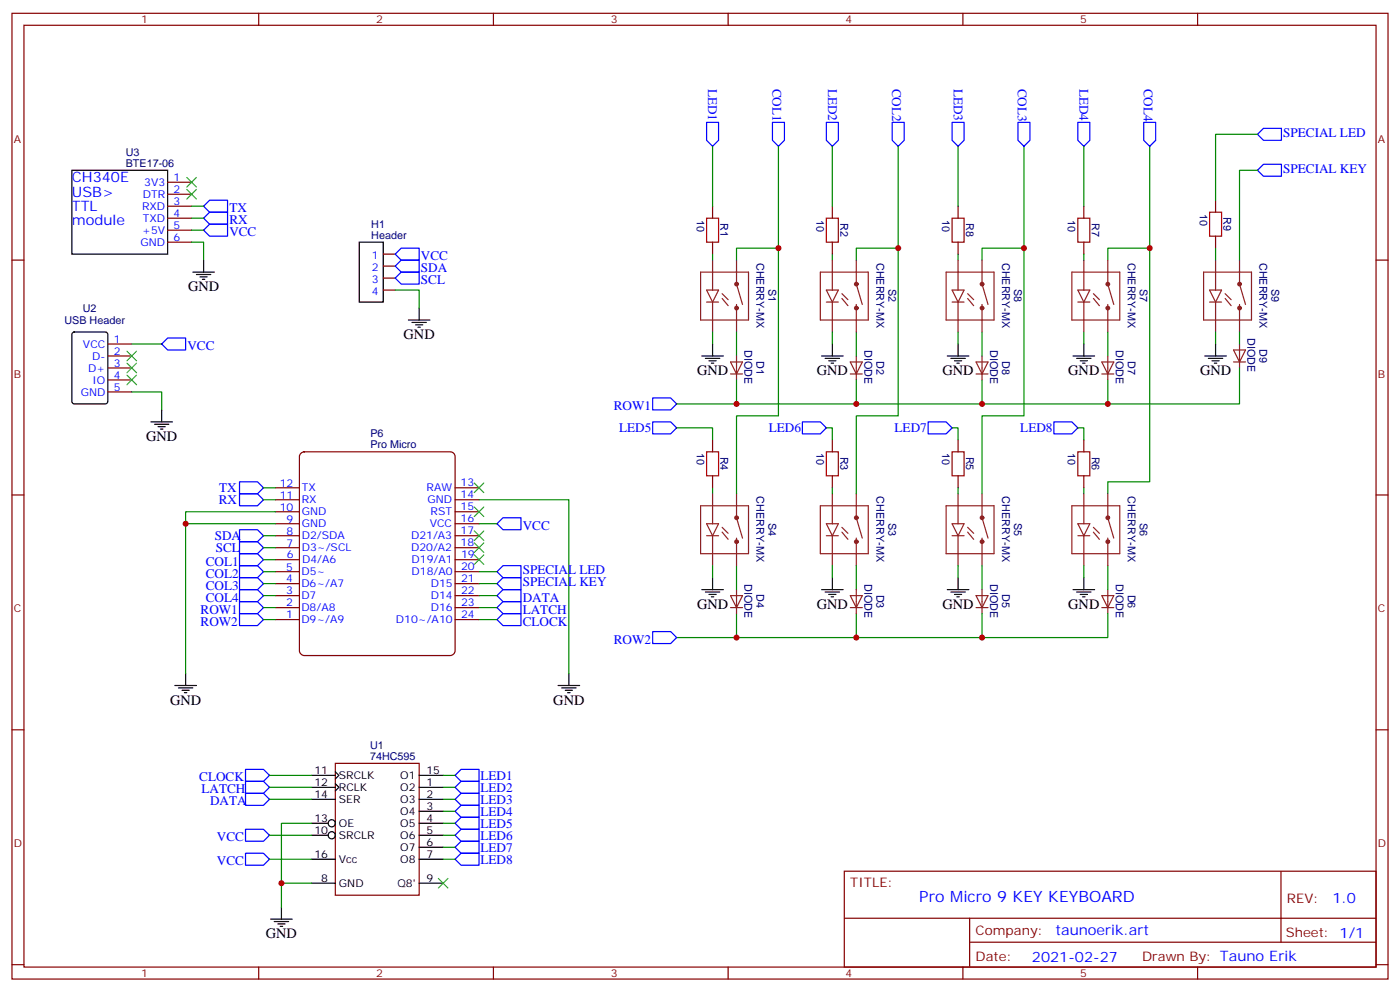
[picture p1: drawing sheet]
<svg xmlns="http://www.w3.org/2000/svg" width="412mm" height="292mm" viewBox="0 0 412 292" stroke-linecap="round" stroke-linejoin="round" font-family="sans-serif">
<g fill="none" stroke="#870000" stroke-width=".35">
<path d="M3.5 3.9h405.4v284.4h-405.4zM7.1 7.4h398.2v277.3h-398.2zM76.2 3.9v3.5M145.3 3.9v3.5M214.5 3.9v3.5M283.6 3.9v3.5M352.8 3.9v3.5M3.5 76.6h3.6M209.9 60.7v3.5M209.9 71.3v3.5M245.2 60.7v3.5M245.2 71.3v3.5"/>
<path d="M282.2 60.7v3.5M282.2 71.3v3.5M319.3 60.7v3.5M319.3 71.3v3.5M405.3 76.6h3.6M209.9 129.5v3.5M245.2 129.5v3.5M282.2 129.5v3.5M319.3 129.5v3.5M3.5 145.7h3.6M209.9 140.1v3.5M245.2 140.1v3.5"/>
<path d="M282.2 140.1v3.5M319.3 140.1v3.5M405.3 145.7h3.6M3.5 214.9h3.6M405.3 214.9h3.6M248.7 256.5h156.6v28.2h-156.6zM377.3 256.5v20.9M248.7 270.4h156.5M285.6 277.4h119.6M285.6 270.4v14.1M3.5 284h3.6M76.2 284.7v3.6"/>
<path d="M145.3 284.7v3.6M214.5 284.7v3.6M283.6 284.7v3.6M352.8 284.7v3.6M405.3 284h3.6"/>
</g>
<g fill="none" stroke="#8c2424" stroke-width=".35">
<path d="M209.9 76.6v8.8M217 76.6v7l1.7 6M245.2 76.6v8.8M252.2 76.6v7l1.8 6M282.2 76.6v8.8M289.3 76.6v7l1.7 6M319.3 76.6v8.8M326.3 76.6v7l1.8 6M206.4 80.1h14.1v14.1h-14.1zM208.1 85.4h3.6l-1.8 3.5zM208.1 88.9h3.6M209.9 88.9v8.9"/>
<path d="M212.7 86.5l1.8 1.7M212.7 87.9l1.8 2.1M217 89.6v8.2M241.7 80.1h14.1v14.1h-14.1zM243.4 88.9h3.5M243.4 85.4h3.5l-1.7 3.5zM245.2 88.9v8.9M248 86.5l1.8 1.7M248 87.9l1.8 2.1M252.2 89.6v8.2M278.7 80.1h14.1v14.1h-14.1zM280.5 88.9h3.5"/>
<path d="M280.5 85.4h3.5l-1.8 3.5zM282.2 88.9v8.9M285 86.5l1.8 1.7M285 87.9l1.8 2.1M289.3 89.6v8.2M315.7 80.1h14.1v14.1h-14.1zM317.5 88.9h3.5M317.5 85.4h3.5l-1.7 3.5zM319.3 88.9v8.9M322.1 86.5l1.7 1.7M322.1 87.9l1.7 2.1M326.3 89.6v8.2"/>
<path d="M215.2 106.6h3.5l-1.7 3.5zM215.2 110.1h3.5M217 104.8v7.1M250.5 110.1h3.5M250.5 106.6h3.5l-1.8 3.5zM252.2 104.8v7.1M287.5 110.1h3.5M287.5 106.6h3.5l-1.7 3.5zM289.3 104.8v7.1M324.6 110.1h3.5M324.6 106.6h3.5l-1.8 3.5zM326.3 104.8v7.1"/>
<path d="M206.4 148.9h14.1v14.1h-14.1zM208.1 157.7h3.6M208.1 154.2h3.6l-1.8 3.5zM209.9 145.4v8.8M209.9 157.7v8.8M212.7 155.3l1.8 1.7M212.7 156.7l1.8 2.1M217 145.4v7l1.7 6M217 158.4v8.1M241.7 148.9h14.1v14.1h-14.1zM243.4 154.2h3.5l-1.7 3.5zM243.4 157.7h3.5"/>
<path d="M245.2 145.4v8.8M245.2 157.7v8.8M248 155.3l1.8 1.7M248 156.7l1.8 2.1M252.2 145.4v7l1.8 6M252.2 158.4v8.1M278.7 148.9h14.1v14.1h-14.1zM280.5 157.7h3.5M280.5 154.2h3.5l-1.8 3.5zM282.2 145.4v8.8M282.2 157.7v8.8M285 155.3l1.8 1.7"/>
<path d="M285 156.7l1.8 2.1M289.3 145.4v7l1.7 6M289.3 158.4v8.1M315.7 148.9h14.1v14.1h-14.1zM317.5 157.7h3.5M317.5 154.2h3.5l-1.7 3.5zM319.3 145.4v8.8M319.3 157.7v8.8M322.1 155.3l1.7 1.7M322.1 156.7l1.7 2.1M326.3 145.4v7l1.8 6M326.3 158.4v8.1"/>
<path d="M215.2 178.9h3.5M215.2 175.4h3.5l-1.7 3.5zM217 173.6v7.1M250.5 175.4h3.5l-1.8 3.5zM250.5 178.9h3.5M252.2 173.6v7.1M287.5 178.9h3.5M287.5 175.4h3.5l-1.7 3.5zM289.3 173.6v7.1M324.6 178.9h3.5M324.6 175.4h3.5l-1.8 3.5zM326.3 173.6v7.1"/>
</g>
<g fill="none" stroke="#8c2424" stroke-width=".71">
<circle cx="217" cy="90.7" r=".35"/>
<circle cx="217" cy="83.6" r=".35"/>
<circle cx="252.2" cy="83.6" r=".35"/>
<circle cx="252.2" cy="90.7" r=".35"/>
<circle cx="289.3" cy="83.6" r=".35"/>
<circle cx="289.3" cy="90.7" r=".35"/>
<circle cx="326.3" cy="90.7" r=".35"/>
<circle cx="326.3" cy="83.6" r=".35"/>
<circle cx="217" cy="159.5" r=".35"/>
<circle cx="217" cy="152.4" r=".35"/>
<circle cx="252.2" cy="159.5" r=".35"/>
<circle cx="252.2" cy="152.4" r=".35"/>
<circle cx="289.3" cy="152.4" r=".35"/>
<circle cx="289.3" cy="159.5" r=".35"/>
<circle cx="326.3" cy="159.5" r=".35"/>
<circle cx="326.3" cy="152.4" r=".35"/>
</g>
<g fill="none" stroke="#008700" stroke-width=".35">
<path d="M209.9 43.1v17.6M229.3 43.1v30M245.2 43.1v17.6M264.6 43.1v30M282.2 43.1v17.6M301.6 43.1v30M319.3 43.1v17.6M338.7 43.1v30M209.9 74.8v1.8M217 76.6v-3.5h12.3v49.3h-12.3v23M245.2 74.8v1.8M252.2 76.6v-3.5h12.4v49.3h-12.4v23"/>
<path d="M282.2 74.8v1.8M289.3 76.6v-3.5h12.3v49.3h-12.3v23M319.3 74.8v1.8M326.3 76.6v-3.5h12.4v68.8h-12.4v3.5M217 97.8v7M252.2 97.8v7M289.3 97.8v7M326.3 97.8v7M199.3 118.9h17.7M217 111.9v7h35.2v-7M252.2 118.9h37.1M289.3 111.9v7h37v-7"/>
<path d="M209.9 143.6v1.8M245.2 143.6v1.8M282.2 143.6v1.8M319.3 143.6v1.8M217 166.5v7.1M252.2 166.5v7.1M289.3 166.5v7.1M326.3 166.5v7.1M199.3 187.7h17.7M217 180.7v7h35.2v-7M252.2 187.7h37.1M289.3 180.7v7h37v-7"/>
</g>
<path d="M208.1 64.2h3.6v7.1h-3.6zM243.4 64.2h3.5v7.1h-3.5zM280.5 64.2h3.5v7.1h-3.5zM317.5 64.2h3.5v7.1h-3.5zM208.1 133h3.6v7.1h-3.6zM243.4 133h3.5v7.1h-3.5zM280.5 133h3.5v7.1h-3.5zM317.5 133h3.5v7.1h-3.5z" fill="none" stroke="#a10000" stroke-width=".35"/>
<g fill="none" stroke="#00f" stroke-width=".35">
<path d="M208.1 36h3.6v5.3l-1.8 1.8-1.8-1.8zM227.5 36h3.6v5.3l-1.8 1.8-1.8-1.8zM243.4 36h3.5v5.3l-1.7 1.8-1.8-1.8zM262.8 36h3.5v5.3l-1.7 1.8-1.8-1.8zM280.5 36h3.5v5.3l-1.8 1.8-1.7-1.8zM299.9 36h3.5v5.3l-1.8 1.8-1.7-1.8zM317.5 36h3.5v5.3l-1.7 1.8-1.8-1.8zM336.9 36h3.5v5.3l-1.7 1.8-1.8-1.8zM192.3 117.2h5.3l1.7 1.7-1.7 1.8h-5.3zM70.6 177.1h5.2l1.8 1.8-1.8 1.8h-5.2zM70.6 173.6h5.2l1.8 1.8-1.8 1.7h-5.2zM70.6 170.1h5.2l1.8 1.7-1.8 1.8h-5.2z"/>
<path d="M70.6 166.5h5.2l1.8 1.8-1.8 1.8h-5.2zM70.6 163h5.2l1.8 1.8-1.8 1.7h-5.2zM70.6 180.7h5.2l1.8 1.7-1.8 1.8h-5.2zM192.3 185.9h5.3l1.7 1.8-1.7 1.8h-5.3z"/>
</g>
<path d="M88.5 133.6l1.1-.6h43a1.41 1.41 0 0 1 1.5 1.4v57.2a1.51 1.51 0 0 1-1.5 1.4h-43a1.51 1.51 0 0 1-1.4-1.4v-57.2z" fill="#fff" stroke="#800000" stroke-width=".35"/>
<g fill="none" stroke="#870000" stroke-width=".35">
<path d="M49.4 53.7h7M49.4 57.2h7M358.1 58.9v3.6M49.4 60.7h7M49.4 64.2h7M49.4 67.8h7M49.4 71.3h7M112.9 74.8h3.5M112.9 78.4h3.5M358.1 69.5v3.6M112.9 81.9h3.5M112.9 85.4h3.5"/>
<path d="M31.7 101.3h7.1M31.7 104.8h7.1M31.7 108.3h7.1M31.7 111.9h7.1M31.7 115.4h7.1M81.1 157.7h7.1M81.1 154.2h7.1M81.1 150.7h7.1M81.1 147.1h7.1M81.1 143.6h7.1M134.1 157.7h7M134.1 154.2h7"/>
<path d="M134.1 150.7h7M134.1 147.1h7M134.1 143.6h7M81.1 178.9h7.1M81.1 175.4h7.1M81.1 171.8h7.1M81.1 168.3h7.1M81.1 164.8h7.1M81.1 161.3h7.1M134.1 178.9h7M134.1 175.4h7M134.1 171.8h7"/>
<path d="M134.1 168.3h7M134.1 164.8h7M134.1 161.3h7M81.1 182.4h7.1M134.1 182.4h7"/>
</g>
<g fill="none" stroke="#000" stroke-width=".35">
<path d="M21.2 50.1h28.2v24.7h-28.2zM60 76.6v3.5M105.8 71.3h7.1v17.6h-7.1zM21.4 98l.5-.2h9.1l.7 .4v20l-.4 .7h-9.4l-.7-.4v-20zM56.8 80.1h6.3M57.9 80.8h4.2M58.9 81.5h2.1M59.6 82.2h.7M120.3 94.2h6.3M121.4 94.9h4.2M122.4 95.6h2.1M123.1 96.3h.7"/>
<path d="M123.5 90.7v3.5M206.7 104.8h6.4M207.8 105.5h4.2M208.8 106.2h2.2M209.5 106.9h.8M209.9 101.3v3.5M242 104.8h6.4M243.1 105.5h4.2M244.1 106.2h2.1M244.8 106.9h.7M245.2 101.3v3.5M279 104.8h6.4"/>
<path d="M280.1 105.5h4.2M281.2 106.2h2.1M281.9 106.9h.7M282.2 101.3v3.5M316.1 104.8h6.3M317.1 105.5h4.3M318.2 106.2h2.1M318.9 106.9h.7M319.3 101.3v3.5M354.9 104.8h6.3M356 105.5h4.2M357 106.2h2.1"/>
<path d="M357.7 106.9h.7M358.1 101.3v3.5M44.4 124.2h6.4M45.5 124.9h4.2M46.6 125.6h2.1M47.3 126.3h.7M47.6 120.7v3.5M206.7 173.6h6.4M207.8 174.3h4.2M208.8 175h2.2M209.5 175.7h.8M209.9 170.1v3.5"/>
<path d="M242 173.6h6.4M243.1 174.3h4.2M244.1 175h2.1M244.8 175.7h.7M245.2 170.1v3.5M279 173.6h6.4M280.1 174.3h4.2M281.2 175h2.1M281.9 175.7h.7M282.2 170.1v3.5M316.1 173.6h6.3M317.1 174.3h4.3"/>
<path d="M318.2 175h2.1M318.9 175.7h.7M319.3 170.1v3.5M54.7 198.3v3.5M167.6 198.3v3.5M51.5 201.8h6.4M52.6 202.5h4.2M53.6 203.2h2.1M54.3 203.9h.7M164.4 201.8h6.3M165.5 202.5h4.2M166.5 203.2h2.1"/>
<path d="M167.2 203.9h.7M91.7 235.3h7.1M91.7 228.3h7.1M91.7 231.8h7.1M98.8 227.2l1 1.1-1 1M98.8 230.8l1 1-1 1.1M123.5 235.3h7M123.5 228.3h7M123.5 231.8h7M123.5 238.9h7M91.7 245.9h5M91.7 242.4h5"/>
<path d="M91.7 253h7.1M123.5 245.9h7M123.5 242.4h7M123.5 249.4h7M123.5 253h7M79.7 270.6h6.4M80.8 271.3h4.2M81.8 272h2.2M82.5 272.7h.8M82.9 267.1v3.5M91.7 260h7.1M123.5 260h7"/>
<circle cx="97.7" cy="242.4" r="1.06"/>
<circle cx="97.7" cy="245.9" r="1.06"/>
</g>
<g fill="none" stroke="#008700" stroke-width=".35">
<path d="M370.4 39.5h-12.3v19.4M370.4 50.1h-5.3v26.5M56.4 71.3h3.6v5.3M56.4 67.8h3.6M56.4 64.2h3.6M56.4 60.7h3.6M358.1 73.1v3.5M116.4 85.4h7.1v5.3M209.9 97.8v3.5M245.2 97.8v3.5M282.2 97.8v3.5M319.3 97.8v3.5"/>
<path d="M358.1 97.8v3.5M365.1 97.8v3.5M38.8 115.4h8.8v5.3M38.8 101.3h8.8M365.1 108.3v10.6h-38.8M199.3 126h10.6v3.5M243.4 126h1.8v3.5M280.5 126h1.7v3.5M317.5 126h1.8v3.5M77.6 143.6h3.5M77.6 147.1h3.5M77.6 157.7h3.5"/>
<path d="M81.1 154.2h-26.4v44.1M81.1 150.7h-26.4v3.5M141.1 147.1h26.5v51.2M141.1 154.2h5.3M77.6 164.8h3.5M77.6 168.3h3.5M77.6 171.8h3.5M77.6 175.4h3.5M77.6 178.9h3.5M77.6 161.3h3.5M141.1 168.3h5.3M141.1 171.8h5.3"/>
<path d="M141.1 175.4h5.3M141.1 178.9h5.3M209.9 166.5v3.6M245.2 166.5v3.6M282.2 166.5v3.6M319.3 166.5v3.6M77.6 182.4h3.5M141.1 182.4h5.3M79.4 228.3h12.3M79.4 231.8h12.3M79.4 235.3h12.3M130.5 228.3h3.6"/>
<path d="M130.5 231.8h3.6M130.5 235.3h3.6M130.5 238.9h3.6M79.4 245.9h12.3M79.4 253h12.3M91.7 242.4h-8.8v17.6M130.5 242.4h3.6M130.5 245.9h3.6M130.5 249.4h3.6M130.5 253h3.6M91.7 260h-8.8v7.1"/>
</g>
<path d="M98.8 224.8h24.7v38.8h-24.7z" fill="none" stroke="#800000" stroke-width=".35"/>
<g fill="none" stroke="#00f" stroke-width=".35">
<path d="M370.4 39.5l1.8-1.7h5.3v3.5h-5.3zM370.4 50.1l1.8-1.7h5.3v3.5h-5.3zM60 67.8l1.7-1.8h5.3v3.5h-5.3zM60 60.7l1.7-1.8h5.3v3.6h-5.3zM61.7 62.5h5.3v3.5h-5.3l-1.7-1.8zM118.2 73.1h5.3v3.5h-5.3l-1.8-1.8zM118.2 76.6h5.3v3.5h-5.3l-1.8-1.7zM49.4 99.5h5.3v3.5h-5.3l-1.8-1.7zM118.2 80.1h5.3v3.5h-5.3l-1.8-1.7zM192.3 124.2h5.3l1.7 1.8-1.7 1.7h-5.3zM236.4 124.2h5.3l1.7 1.8-1.7 1.7h-5.3zM273.4 124.2h5.3l1.8 1.8-1.8 1.7h-5.3z"/>
<path d="M310.4 124.2h5.3l1.8 1.8-1.8 1.7h-5.3zM70.6 141.9h5.2l1.8 1.7-1.8 1.8h-5.2zM70.6 145.4h5.2l1.8 1.7-1.8 1.8h-5.2zM70.6 159.5h5.2l1.8 1.8-1.8 1.7h-5.2zM70.6 156h5.2l1.8 1.7-1.8 1.8h-5.2zM148.2 152.4h5.3v3.6h-5.3l-1.8-1.8zM146.4 171.8l1.8-1.7h5.3v3.5h-5.3zM146.4 168.3l1.8-1.8h5.3v3.6h-5.3zM148.2 177.1h5.3v3.6h-5.3l-1.8-1.8zM148.2 173.6h5.3v3.5h-5.3l-1.8-1.7zM148.2 180.7h5.3v3.5h-5.3l-1.8-1.8zM72.3 226.5h5.3l1.8 1.8-1.8 1.7h-5.3z"/>
<path d="M72.3 230h5.3l1.8 1.8-1.8 1.8h-5.3zM72.3 233.6h5.3l1.8 1.7-1.8 1.8h-5.3zM135.8 226.5h5.3v3.5h-5.3l-1.7-1.7zM135.8 230h5.3v3.6h-5.3l-1.7-1.8zM135.8 233.6h5.3v3.5h-5.3l-1.7-1.8zM135.8 237.1h5.3v3.5h-5.3l-1.7-1.7zM72.3 251.2h5.3l1.8 1.8-1.8 1.7h-5.3zM72.3 244.2h5.3l1.8 1.7-1.8 1.8h-5.3zM135.8 240.6h5.3v3.6h-5.3l-1.7-1.8zM135.8 244.2h5.3v3.5h-5.3l-1.7-1.8zM135.8 247.7h5.3v3.5h-5.3l-1.7-1.8zM135.8 251.2h5.3v3.5h-5.3l-1.7-1.7z"/>
</g>
<g fill="none" stroke="#3c3" stroke-width=".35">
<path d="M55 55.8l2.9 2.8M55 52.2l2.9 2.9M57.9 55.8l-2.9 2.8M57.9 52.2l-2.9 2.9M37.4 103.4l2.8 2.8M37.4 106.9l2.8 2.8M37.4 110.5l2.8 2.8M40.2 103.4l-2.8 2.8M40.2 106.9l-2.8 2.8M40.2 110.5l-2.8 2.8M139.7 142.2l2.8 2.8M139.7 149.3l2.8 2.8"/>
<path d="M139.7 156.3l2.8 2.8M139.7 159.8l2.8 2.9M142.5 142.2l-2.8 2.8M142.5 149.3l-2.8 2.8M142.5 156.3l-2.8 2.8M142.5 159.8l-2.8 2.9M139.7 163.4l2.8 2.8M142.5 163.4l-2.8 2.8M129.1 258.6l2.8 2.8M131.9 258.6l-2.8 2.8"/>
</g>
<path d="M358.1 76.6v8.8M365.1 76.6v7l1.8 6M354.5 80.1h14.2v14.1h-14.2zM356.3 85.4h3.5l-1.7 3.5zM356.3 88.9h3.5M358.1 88.9v8.9M360.9 86.5l1.8 1.7M360.9 87.9l1.8 2.1M365.1 89.6v8.2M363.4 103h3.5l-1.8 3.6zM363.4 106.6h3.5M365.1 101.3v7" fill="none" stroke="#8c2424" stroke-width=".35"/>
<g fill="none" stroke="#8c2424" stroke-width=".71">
<circle cx="365.1" cy="83.6" r=".35"/>
<circle cx="365.1" cy="90.7" r=".35"/>
</g>
<path d="M356.3 62.5h3.5v7h-3.5z" fill="none" stroke="#a10000" stroke-width=".35"/>
<g fill="#c00">
<circle cx="229.3" cy="73.1" r=".88"/>
<circle cx="264.6" cy="73.1" r=".88"/>
<circle cx="338.7" cy="73.1" r=".88"/>
<circle cx="301.6" cy="73.1" r=".88"/>
<circle cx="217" cy="118.9" r=".88"/>
<circle cx="217" cy="187.7" r=".88"/>
<circle cx="252.2" cy="118.9" r=".88"/>
<circle cx="252.2" cy="187.7" r=".88"/>
<circle cx="289.3" cy="118.9" r=".88"/>
<circle cx="289.3" cy="187.7" r=".88"/>
<circle cx="54.7" cy="154.2" r=".88"/>
<circle cx="82.9" cy="260" r=".88"/>
<circle cx="326.3" cy="118.9" r=".88"/>
</g>
<text font-size="4.6" fill="#00f" x="270.8" y="265.5">Pro Micro 9 KEY KEYBOARD</text>
<g font-size="4.2" fill="#00f">
<text x="21.2" y="53.7">CH340E</text>
<text x="21.2" y="57.9">USB&gt;</text>
<text x="21.2" y="62.1">TTL</text>
<text x="21.2" y="66.4">module</text>
<text x="392.5" y="265.8">1.0</text>
<text x="310.9" y="275.3">taunoerik.art</text>
<text x="304" y="283.1">2021-02-27</text>
</g>
<g font-size="4.2">
<text x="55.4" y="85.8">GND</text>
<text x="118.9" y="99.9">GND</text>
<text x="205.3" y="110.5">GND</text>
<text x="240.6" y="110.5">GND</text>
<text x="277.6" y="110.5">GND</text>
<text x="314.7" y="110.5">GND</text>
<text x="353.5" y="110.5">GND</text>
<text x="43" y="129.9">GND</text>
<text x="205.3" y="179.2">GND</text>
<text x="240.6" y="179.2">GND</text>
<text x="277.6" y="179.2">GND</text>
<text x="314.7" y="179.2">GND</text>
<text x="50.1" y="207.5">GND</text>
<text x="163" y="207.5">GND</text>
<text x="78.3" y="276.3">GND</text>
</g>
<g font-size="3.9" fill="#00f">
<text x="208.6" y="26.1" transform="rotate(90 208.6 26.1)">LED1</text>
<text x="227.5" y="26.1" transform="rotate(90 227.5 26.1)">COL1</text>
<text x="243.9" y="26.1" transform="rotate(90 243.9 26.1)">LED2</text>
<text x="262.8" y="26.1" transform="rotate(90 262.8 26.1)">COL2</text>
<text x="280.9" y="26.1" transform="rotate(90 280.9 26.1)">LED3</text>
<text x="299.9" y="26.1" transform="rotate(90 299.9 26.1)">COL3</text>
<text x="318" y="26.1" transform="rotate(90 318 26.1)">LED4</text>
<text x="336.9" y="26.1" transform="rotate(90 336.9 26.1)">COL4</text>
<text x="378" y="40.3">SPECIAL LED</text>
<text x="378" y="50.8">SPECIAL KEY</text>
<text x="67.6" y="62.5">TX</text>
<text x="67.6" y="66">RX</text>
<text x="67.6" y="69.5">VCC</text>
<text x="124" y="76.6">VCC</text>
<text x="124" y="80.1">SDA</text>
<text x="124" y="83.6">SCL</text>
<text x="55.2" y="103">VCC</text>
<text x="180.8" y="120.7">ROW1</text>
<text x="182.4" y="127.2">LED5</text>
<text x="226.5" y="127.2">LED6</text>
<text x="263.5" y="127.2">LED7</text>
<text x="300.6" y="127.2">LED8</text>
<text x="64.4" y="148.4">RX</text>
<text x="64.5" y="144.9">TX</text>
<text x="154" y="156">VCC</text>
<text x="63.3" y="159">SDA</text>
<text x="60.6" y="166.5">COL1</text>
<text x="63.6" y="162.5">SCL</text>
<text x="60.6" y="173.6">COL3</text>
<text x="60.6" y="170.1">COL2</text>
<text x="154" y="172.6">SPECIAL KEY</text>
<text x="154" y="169">SPECIAL LED</text>
<text x="60.6" y="177.1">COL4</text>
<text x="154" y="177.1">DATA</text>
<text x="59.1" y="184.2">ROW2</text>
<text x="59.1" y="180.7">ROW1</text>
<text x="154" y="184.2">CLOCK</text>
<text x="154" y="180.7">LATCH</text>
<text x="180.8" y="189.5">ROW2</text>
<text x="58.7" y="230">CLOCK</text>
<text x="59.4" y="233.6">LATCH</text>
<text x="141.5" y="229.6">LED1</text>
<text x="141.5" y="233.1">LED2</text>
<text x="61.9" y="237.1">DATA</text>
<text x="141.5" y="236.6">LED3</text>
<text x="141.5" y="240.1">LED4</text>
<text x="141.5" y="243.7">LED5</text>
<text x="63.9" y="247.7">VCC</text>
<text x="141.5" y="247.2">LED6</text>
<text x="141.5" y="250.7">LED7</text>
<text x="63.9" y="254.7">VCC</text>
<text x="141.5" y="254.2">LED8</text>
</g>
<g font-size="3.9" fill="#800">
<text x="250.5" y="261.1">TITLE:</text>
<text x="379.1" y="265.8">REV:</text>
<text x="287.4" y="275.3">Company:</text>
<text x="378.7" y="275.9">Sheet: 1/1</text>
<text x="287.4" y="283">Date:</text>
<text x="336.4" y="283.1">Drawn By: Tauno Erik</text>
</g>
<g font-size="3.2" fill="#800">
<text x="41.6" y="6.9">1</text>
<text x="110.8" y="6.9">2</text>
<text x="179.9" y="6.9">3</text>
<text x="249.1" y="6.9">4</text>
<text x="318.2" y="6.9">5</text>
<text x="4.1" y="42">A</text>
<text x="405.9" y="42">A</text>
<text x="4.1" y="111.2">B</text>
<text x="405.9" y="111.2">B</text>
<text x="4.1" y="180.3">C</text>
<text x="405.9" y="180.3">C</text>
<text x="4.1" y="249.4">D</text>
<text x="405.9" y="249.4">D</text>
<text x="41.6" y="287.7">1</text>
<text x="110.8" y="287.7">2</text>
<text x="179.9" y="287.7">3</text>
<text x="249.1" y="287.7">4</text>
<text x="318.2" y="287.7">5</text>
</g>
<g font-size="3.2" fill="#000080">
<text x="37.1" y="45.9">U3</text>
<text x="37.1" y="49.1">BTE17-06</text>
<text x="205.2" y="64.7" transform="rotate(90 205.2 64.7)">10</text>
<text x="212.3" y="65.7" transform="rotate(90 212.3 65.7)">R1</text>
<text x="240.5" y="64.7" transform="rotate(90 240.5 64.7)">10</text>
<text x="247.5" y="65.7" transform="rotate(90 247.5 65.7)">R2</text>
<text x="277.5" y="64.7" transform="rotate(90 277.5 64.7)">10</text>
<text x="284.6" y="65.7" transform="rotate(90 284.6 65.7)">R8</text>
<text x="314.6" y="64.7" transform="rotate(90 314.6 64.7)">10</text>
<text x="321.6" y="65.7" transform="rotate(90 321.6 65.7)">R7</text>
<text x="353.4" y="62.9" transform="rotate(90 353.4 62.9)">10</text>
<text x="360.5" y="63.9" transform="rotate(90 360.5 63.9)">R9</text>
<text x="109.4" y="70.2">Header</text>
<text x="109.4" y="67">H1</text>
<text x="222.9" y="77.4" transform="rotate(90 222.9 77.4)">CHERRY-MX</text>
<text x="258.2" y="77.4" transform="rotate(90 258.2 77.4)">CHERRY-MX</text>
<text x="295.2" y="77.4" transform="rotate(90 295.2 77.4)">CHERRY-MX</text>
<text x="332.3" y="77.4" transform="rotate(90 332.3 77.4)">CHERRY-MX</text>
<text x="371" y="77.4" transform="rotate(90 371 77.4)">CHERRY-MX</text>
<text x="226.4" y="85.2" transform="rotate(90 226.4 85.2)">S1</text>
<text x="261.7" y="85.2" transform="rotate(90 261.7 85.2)">S2</text>
<text x="298.7" y="85.2" transform="rotate(90 298.7 85.2)">S8</text>
<text x="335.8" y="85.2" transform="rotate(90 335.8 85.2)">S7</text>
<text x="374.6" y="85.2" transform="rotate(90 374.6 85.2)">S9</text>
<text x="19" y="95.4">USB Header</text>
<text x="24.4" y="91.9">U2</text>
<text x="367.5" y="99.6" transform="rotate(90 367.5 99.6)">DIODE</text>
<text x="219.3" y="103.1" transform="rotate(90 219.3 103.1)">DIODE</text>
<text x="222.9" y="106.2" transform="rotate(90 222.9 106.2)">D1</text>
<text x="254.6" y="103.1" transform="rotate(90 254.6 103.1)">DIODE</text>
<text x="258.2" y="106.3" transform="rotate(90 258.2 106.3)">D2</text>
<text x="291.7" y="103.1" transform="rotate(90 291.7 103.1)">DIODE</text>
<text x="295.2" y="106.2" transform="rotate(90 295.2 106.2)">D8</text>
<text x="328.7" y="103.1" transform="rotate(90 328.7 103.1)">DIODE</text>
<text x="332.3" y="106.3" transform="rotate(90 332.3 106.3)">D7</text>
<text x="371" y="102.7" transform="rotate(90 371 102.7)">D9</text>
<text x="109.1" y="132">Pro Micro</text>
<text x="109.1" y="128.8">P6</text>
<text x="205.2" y="133.5" transform="rotate(90 205.2 133.5)">10</text>
<text x="212.3" y="134.5" transform="rotate(90 212.3 134.5)">R4</text>
<text x="240.5" y="133.5" transform="rotate(90 240.5 133.5)">10</text>
<text x="247.5" y="134.5" transform="rotate(90 247.5 134.5)">R3</text>
<text x="277.5" y="133.5" transform="rotate(90 277.5 133.5)">10</text>
<text x="284.6" y="134.5" transform="rotate(90 284.6 134.5)">R5</text>
<text x="314.6" y="133.5" transform="rotate(90 314.6 133.5)">10</text>
<text x="321.6" y="134.5" transform="rotate(90 321.6 134.5)">R6</text>
<text x="222.9" y="146.2" transform="rotate(90 222.9 146.2)">CHERRY-MX</text>
<text x="258.2" y="146.2" transform="rotate(90 258.2 146.2)">CHERRY-MX</text>
<text x="295.2" y="146.2" transform="rotate(90 295.2 146.2)">CHERRY-MX</text>
<text x="332.3" y="146.2" transform="rotate(90 332.3 146.2)">CHERRY-MX</text>
<text x="226.4" y="153.9" transform="rotate(90 226.4 153.9)">S4</text>
<text x="261.7" y="153.9" transform="rotate(90 261.7 153.9)">S3</text>
<text x="298.7" y="153.9" transform="rotate(90 298.7 153.9)">S5</text>
<text x="335.8" y="153.9" transform="rotate(90 335.8 153.9)">S6</text>
<text x="219.3" y="171.9" transform="rotate(90 219.3 171.9)">DIODE</text>
<text x="254.6" y="171.9" transform="rotate(90 254.6 171.9)">DIODE</text>
<text x="291.7" y="171.9" transform="rotate(90 291.7 171.9)">DIODE</text>
<text x="328.7" y="171.9" transform="rotate(90 328.7 171.9)">DIODE</text>
<text x="222.9" y="175" transform="rotate(90 222.9 175)">D4</text>
<text x="258.2" y="175.1" transform="rotate(90 258.2 175.1)">D3</text>
<text x="295.2" y="175" transform="rotate(90 295.2 175)">D5</text>
<text x="332.3" y="175.1" transform="rotate(90 332.3 175.1)">D6</text>
<text x="109" y="220.5">U1</text>
<text x="109" y="223.7">74HC595</text>
</g>
<g font-size="3.2" fill="#00f">
<text x="51.2" y="53.3">1</text>
<text x="42.1" y="58.2">DTR</text>
<text x="42.5" y="54.7">3V3</text>
<text x="51.2" y="56.8">2</text>
<text x="41.9" y="61.8">RXD</text>
<text x="42.1" y="65.3">TXD</text>
<text x="51.2" y="60.4">3</text>
<text x="51.2" y="63.9">4</text>
<text x="41.9" y="68.8">+5V</text>
<text x="51.2" y="67.4">5</text>
<text x="51.2" y="70.9">6</text>
<text x="41.4" y="72.4">GND</text>
<text x="109.6" y="76.2">1</text>
<text x="109.6" y="79.8">2</text>
<text x="109.6" y="83.3">3</text>
<text x="109.6" y="86.8">4</text>
<text x="33.5" y="100.9">1</text>
<text x="24.4" y="102.3">VCC</text>
<text x="27.2" y="105.9">D-</text>
<text x="33.5" y="104.5">2</text>
<text x="33.5" y="108">3</text>
<text x="26" y="109.4">D+</text>
<text x="27.2" y="112.9">IO</text>
<text x="33.5" y="111.5">4</text>
<text x="23.8" y="116.5">GND</text>
<text x="33.5" y="115">5</text>
<text x="82.4" y="143.3">12</text>
<text x="135.7" y="143.2">13</text>
<text x="82.4" y="146.8">11</text>
<text x="88.9" y="148.2">RX</text>
<text x="88.9" y="144.7">TX</text>
<text x="125.7" y="144.6">RAW</text>
<text x="125.9" y="148.2">GND</text>
<text x="135.7" y="146.8">14</text>
<text x="82.4" y="150.3">10</text>
<text x="84.4" y="153.8">9</text>
<text x="88.9" y="155.3">GND</text>
<text x="88.9" y="151.7">GND</text>
<text x="126.6" y="155.2">VCC</text>
<text x="126.9" y="151.7">RST</text>
<text x="135.7" y="150.3">15</text>
<text x="135.7" y="153.8">16</text>
<text x="84.4" y="160.9">7</text>
<text x="84.4" y="157.4">8</text>
<text x="88.9" y="158.8">D2/SDA</text>
<text x="121.1" y="158.8">D21/A3</text>
<text x="135.7" y="157.3">17</text>
<text x="135.7" y="160.9">18</text>
<text x="84.3" y="168">5</text>
<text x="84.5" y="164.4">6</text>
<text x="88.9" y="162.3">D3~/SCL</text>
<text x="89" y="165.8">D4/A6</text>
<text x="121.1" y="162.3">D20/A2</text>
<text x="121.2" y="165.8">D19/A1</text>
<text x="135.8" y="164.4">19</text>
<text x="135.8" y="168">20</text>
<text x="84.3" y="171.5">4</text>
<text x="88.8" y="172.9">D6~/A7</text>
<text x="88.8" y="169.4">D5~</text>
<text x="121.2" y="169.4">D18/A0</text>
<text x="126.9" y="172.9">D15</text>
<text x="135.8" y="171.5">21</text>
<text x="84.3" y="178.5">2</text>
<text x="84.3" y="175">3</text>
<text x="88.8" y="179.9">D8/A8</text>
<text x="88.8" y="176.4">D7</text>
<text x="126.9" y="176.4">D14</text>
<text x="126.9" y="180">D16</text>
<text x="135.8" y="175">22</text>
<text x="135.8" y="178.5">23</text>
<text x="84.3" y="182">1</text>
<text x="88.8" y="183.5">D9~/A9</text>
<text x="116.6" y="183.5">D10~/A10</text>
<text x="135.8" y="182.1">24</text>
</g>
<g font-size="3.2">
<text x="92.6" y="227.9">11</text>
<text x="125.6" y="227.9">15</text>
<text x="92.6" y="231.5">12</text>
<text x="99.8" y="229.3">SRCLK</text>
<text x="99.8" y="232.9">RCLK</text>
<text x="117.9" y="229.3">O1</text>
<text x="117.9" y="232.9">O2</text>
<text x="125.6" y="231.5">1</text>
<text x="92.6" y="235">14</text>
<text x="99.8" y="236.4">SER</text>
<text x="117.9" y="236.4">O3</text>
<text x="117.9" y="239.9">O4</text>
<text x="125.6" y="235">2</text>
<text x="125.6" y="238.5">3</text>
<text x="92.6" y="245.6">10</text>
<text x="92.6" y="242">13</text>
<text x="99.8" y="243.5">OE</text>
<text x="117.9" y="243.5">O5</text>
<text x="125.6" y="242">4</text>
<text x="125.6" y="245.6">5</text>
<text x="99.8" y="247">SRCLR</text>
<text x="117.9" y="247">O6</text>
<text x="117.9" y="250.5">O7</text>
<text x="125.6" y="249.1">6</text>
<text x="92.6" y="252.6">16</text>
<text x="99.8" y="254">Vcc</text>
<text x="117.9" y="254">O8</text>
<text x="125.6" y="252.6">7</text>
<text x="94.6" y="259.7">8</text>
<text x="99.8" y="261.1">GND</text>
<text x="117" y="261.1">Q8'</text>
<text x="125.6" y="259.7">9</text>
</g>
</svg>
